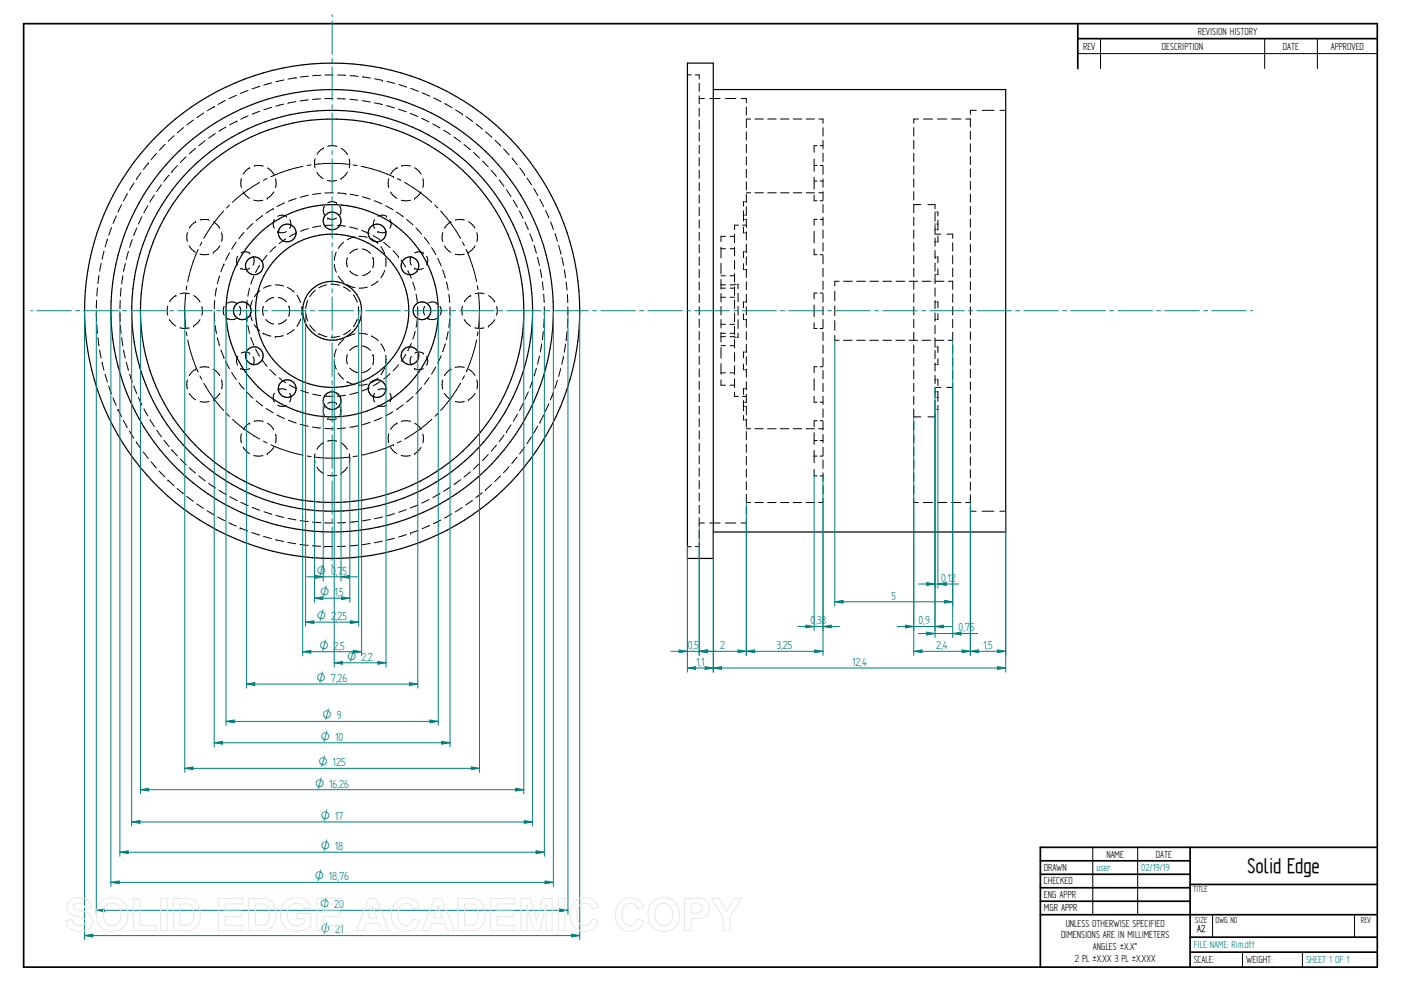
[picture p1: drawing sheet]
<svg xmlns="http://www.w3.org/2000/svg" width="594mm" height="420mm" viewBox="0 0 594 420" stroke-linecap="round" stroke-linejoin="round" font-family="sans-serif">
<g fill="none" stroke="#000" stroke-width=".72">
<path d="M10 10h574v400h-574zM457 10v19.1M457 16.4h127M504.6 359.2v50.8M584 359.2h-142.9v50.8M441.1 365h63.5M441.1 370.7h63.5M441.1 376.4h63.5M504.6 375h79.4M441.1 382.1h63.5M441.1 387.8h142.9M504.6 397.3h79.4"/>
<path d="M504.6 403.7h79.4"/>
</g>
<g fill="none" stroke="#000" stroke-width=".42">
<path d="M466.7 16.4v12.7M536.3 16.4v12.7M558.6 16.4v12.7M105.1 38.4l-3.2 1.2M110.1 36.6l-3.3 1.1M115.2 35.1l-3.3 1M120.3 33.9l-3.3 .8M125.5 32.9h.1M125.5 32.9l-3.4 .6M130.8 32.3l-3.5 .4M136.1 31.9l-3.5 .2M137.8 31.8h3.5"/>
<path d="M143.1 31.8l3.5 .2M148.4 32.1l3.4 .3M153.7 32.6l3.4 .5M158.9 33.4l3.3 .7M162.2 34.1h.1M164 34.5l3.4 .9M169.1 35.9l3.4 1M174.2 37.5l3.2 1.2M179.1 39.4l3.2 1.4M291.5 31.7h1.7M294.8 31.7h1.7v1.8M296.5 35.3v3.5"/>
<path d="M457 22.7h127M73.8 57.5l-2.5 2.4M77.8 54.1l-2.6 2.2M82 50.9l-2.8 2.1M86.4 47.9l-2.9 2M87 59.6l-2.8 2.2M90.8 45.2h.1M90.8 45.2l-2.9 1.7M91.3 56.6l-2.8 2M95.5 42.6l-3.1 1.7M95.8 53.8l-3 1.9M100.3 40.4l-3.2 1.4"/>
<path d="M100.4 51.4h.1M100.4 51.4l-3 1.6M105.2 49.1l-3.1 1.4M110.1 47.2l-3.2 1.2M115.2 45.5l-3.3 1.1M120.3 44.2l-3.4 .8M125.5 43.1l-3.5 .7M130.7 42.3l-3.5 .5M136 41.9l-3.5 .3M141.2 41.8h-3.5M143 41.8l3.5 .2M148.3 42.1l3.5 .4"/>
<path d="M153.6 42.7l3.4 .5M158.8 43.6l3.4 .8M163.9 44.8l3.4 1M169 46.3l3.2 1.1M173.9 48.1l3.3 1.3M178.8 50.2l3.1 1.5M183.5 52.5l3.1 1.7M183.9 41.5l3.1 1.6M188.1 55.2l2.9 1.9M188.6 43.9l3 1.7M192.5 58.1l2.8 2.1M193.2 46.6l2.9 1.8"/>
<path d="M196.1 48.4h.1M197.6 49.4l2.8 2.1M201.8 52.6l2.8 2.1M205.9 55.9l2.7 2.3M209.9 59.4l2.4 2.5M296.5 40.6v3.4M296.5 45.8v3.5M296.5 51.1v3.5M296.5 56.3v3.5M296.5 41.8h2.2M301 41.8h4.4M307.6 41.8h4.4"/>
<path d="M314.3 41.8h2.2v1.7M316.5 45.3v3.5M316.5 50.6v3.5M316.5 55.9v3.5M316.5 50.5h1.8M320.1 50.5h3.6M325.5 50.5h3.6M331 50.5h3.6M336.4 50.5h3.6M341.8 50.5h3.6M347.2 50.5h1.8v1.8M349 54.1v3.6"/>
<path d="M349 59.5v3.6M387.5 54.1v3.6M387.5 59.5v3.6M389.5 50.5h-2v1.8M391.5 50.5h4M397.5 50.5h4M403.5 50.5h4M409.5 50.5h2M411.5 50.3v3.5M411.5 55.7v3.4M414 46.8h-2.5v1.7M416.5 46.8h5"/>
<path d="M424 46.8h2.5M56.8 77.6l-1.8 3M59.8 73.2l-2 2.9M62.9 69.1h.1M62.9 69.1l-2.1 2.7M66.4 65l-2.3 2.6M68.4 78.3l-2 2.9M70 61.2l-2.4 2.5M71.7 74.2l-2.2 2.7M72.8 72.8h.1M75.2 70.2l-2.3 2.6M78.9 66.5l-2.5 2.4"/>
<path d="M82.8 62.9l-2.5 2.3M102.4 75.6l-.3 2 .3 1.9M105.8 71.1h.1M105.8 71.1l-1.7 1.4-.9 1.3M107.7 70.4l1.3-.3 2.6 .3M113.4 71.2l1.7 1.3 1 1.4M116.8 75.8l.3 1.8-.3 1.9M133.6 67.3l-.3 2 .3 1.8M134.4 73l.9 1.4 1.7 1.3M137.1 62.8h.1M137.1 62.8l-1.8 1.4-.9 1.2M138.8 76.5l1.5 .3 2.4-.3"/>
<path d="M139 62l2.4-.2 1.4 .3M144.6 75.8h.1M144.6 62.8l1.7 1.4 1.1 1.4M147.3 73l-1 1.4-1.7 1.4M148.1 67.4l.2 1.9-.2 1.9M164.8 75.7l-.2 1.9 .2 2M168.4 71.1h.1M168.4 71.1l-1.8 1.4-1 1.4M170.1 70.4l1.4-.3 2.5 .3M175.8 71.1l1.8 1.4 1 1.4M179.3 75.7l.3 1.9-.3 1.9M196.8 61.3l2.6 2.2"/>
<path d="M200.8 64.6l2.5 2.4M204.6 68.3l2.4 2.5M208.2 72.1l2.3 2.7M211.6 76.2l2.1 2.8M213.6 63.2l2.3 2.5M217.1 67.1l2.2 2.7M220.4 71.2l2.1 2.8M222.5 74h.1M223.5 75.5l1.9 2.9M226.3 80l1.8 3M296.5 61.6v3.5M296.5 66.9v3.5"/>
<path d="M296.5 72.1v3.5M296.5 77.4v3.5M316.5 61.2v3.5M316.5 66.5v3.5M316.5 71.8v3.5M316.5 77.1v3.5M345.2 70.1h1.3M345.2 76.8h1.2M345.2 67.4v5.2M345.2 75.2v4.9M346.5 61.8h-1.3v2.8M347.7 76.8h1.3"/>
<path d="M347.8 70.1h1.2M347.8 61.8h1.2M349 64.9v3.6M349 70.4v3.6M349 75.8v3.6M387.5 64.9v3.6M387.5 70.4v3.6M387.5 75.8v3.6M411.5 61v3.5M411.5 66.3v3.5M411.5 71.6v3.5M411.5 76.9v3.5"/>
<path d="M47.3 96.4l-1.2 3.3M49.3 91.5l-1.3 3.2M51.6 86.7l-1.6 3.2M54.1 82.1l-1.7 3.1M58 96.6l-1.3 3.3M60.2 91.9l-1.5 3.1M62.7 87.2l-1.7 3.1M65.4 82.7l-1.8 2.9M79.5 98.6l-.3 1.9 .3 1.9M83 94h.1M83 94l-1.8 1.4-.9 1.3M84.9 93.3l2.4-.3 1.4 .3"/>
<path d="M90.5 94.1l1.7 1.3 1 1.4M94 98.6l.2 1.9-.2 1.9M103.1 81.3l1 1.4 1.7 1.4M103.5 98.6l-2.2 2.7M107.2 94.8l-2.5 2.4M107.6 84.8l1.4 .3 2.5-.2M111.3 91.4l-2.7 2.2M113.3 84.1h.1M115.9 88.5h.1M115.9 88.5l-3 1.8M116.1 81.4l-1 1.3-1.8 1.4M116.4 93l-.5 2 .4 1.7"/>
<path d="M117.7 98.2h.1M117.7 98.2a3.8 3.8 0 0 0 3.7 0M117.8 91.7a3.6 3.6 0 0 1 3.6 0M120.6 86l-3.1 1.6M121.4 91.7h.1M122.8 93.2l.2 .2a3.6 3.6 0 0 1-.2 3.4M125.6 84.2l-3.3 1.1M125.8 98.7l-3.1 1.6M130.8 96.9l-3.3 1.1M130.8 82.8l-3.5 .9M136 95.8l-3.5 .6M136 82l-3.5 .5"/>
<path d="M137.6 87.4l-.2 .4a3.5 3.5 0 0 0 .2 3.3M139 92.5h.1M139 92.5a3.5 3.5 0 0 0 3.7 0M139 86a3.5 3.5 0 0 1 3.7 0M141.2 95.5l-3.5 .1M141.3 81.8l-3.5 .1M142.7 86h.1M143 95.5l3.5 .4M143.1 81.8l3.5 .3M144.1 87.4l.2 .4a3.6 3.6 0 0 1-.2 3.3M146.6 82.1h.1M148.3 96.2l3.4 1"/>
<path d="M148.4 82.4l3.5 .6M153.4 97.7l3.2 1.4M153.6 83.4l3.4 1.1M158.2 99.9l3 1.8M158.7 85.1l3.2 1.3M158.8 93.1l-.1 .3a3.5 3.5 0 0 0 .2 3.4M160.2 98.2h.1M160.2 98.2a3.8 3.8 0 0 0 3.8 0M160.2 91.7a3.8 3.8 0 0 1 3.8 0M163.6 87.2l3 1.7M164 91.7h.1M165.3 93.1l.2 .3a3.6 3.6 0 0 1-.2 3.4"/>
<path d="M165.6 81.4l1 1.3 1.8 1.4M168.2 89.9l2.8 2M170.2 84.9l1.3 .2 2.5-.2M172.5 93l2.6 2.3M175.8 84.1h.1M176.4 96.6l2.4 2.6M178.6 81.4l-1 1.3-1.8 1.4M187.7 98.6l-.3 1.9 .3 1.9M191.2 94h.1M191.2 94l-1.7 1.4-1 1.4M196.8 93.3l-2.4-.3-1.4 .3M198.7 94l1.7 1.4 1 1.3"/>
<path d="M202.2 98.6l.3 1.9-.3 1.9M214.8 80.4l1.9 3M217.6 84.9l1.8 3M220.3 89.5l1.5 3.1M222.6 94.2l1.4 3.2M224.7 99.1l1.2 3.2M229 84.5l1.5 3.1M231.3 89.2l1.4 3.2M233.5 94.1l1.2 3.2M235.3 99l1.1 3.3M296.5 82.7v3.4M296.5 87.9v3.5"/>
<path d="M296.5 93.2v3.5M296.5 98.5v3.4M311.5 99.2v3.7M313.1 95.5h-1.6v1.8M314.9 95.5h1.6M315.2 96.3v2.4h.4M315.2 93h.4M315.2 89.4v4.3M315.2 91.2h.4M315.6 85.5h-.4v1.9M316.1 98.7h.4M316.1 93h.4v3.5"/>
<path d="M316.1 85.5h.4M316.5 82.4v3.5M316.5 87.7v3.5h-.4M316.5 98.3v3.5M316.5 81.7h1.8M320.1 81.7h3.6M325.5 81.7h3.6M331 81.7h3.6M336.4 81.7h3.6M341.8 81.7h3.6M345.2 82.7v2.4h1.2M345.2 98v5"/>
<path d="M346.5 93h-1.3v2.5M347.2 81.7h1.8M347.7 85.1h1.3M347.8 93h1.2M349 81.2v3.6M349 86.7v3.5M349 92.1v3.5M349 97.5v3.5M387.5 81.2v3.6M387.5 86.7v3.5M387.5 92.1v3.5M387.5 97.5v3.5"/>
<path d="M387.5 86.7h3M393.5 86.7h3v1.8M396.5 90.3v3.5M396.5 95.6v3.5M396.5 99.3h2.5M396.5 95h.4M396.5 97.4h.4M396.5 89.9h.4M397.3 97.4h.4M397.4 89.9h.3v1.7M397.4 95h.3M397.7 93.3v4.2"/>
<path d="M401.5 99.3h2.5v1.7M411.5 82.2v3.5M411.5 87.5v3.5M411.5 92.8v3.6M411.5 98.2v3.4M42 116.8l-.5 3.5M42.9 111.6l-.6 3.4M44.1 106.5l-.8 3.4M45.5 101.4h.1M45.5 101.4l-.9 3.3M52.1 116.9l-.5 3.5M53.1 111.7l-.7 3.4"/>
<path d="M54.4 106.6l-.9 3.4M56.1 101.6l-1.1 3.3M80.2 104.2l1 1.4 1.7 1.4M84.7 107.7l1.4 .3 2.5-.2M90.5 107h.1M93.1 117l-.9 3.3M93.2 104.3l-1 1.3-1.7 1.4M94.9 112h.1M94.9 112l-1.2 3.2M97.3 107.2l-1.6 3.1M100.2 102.7l-2 2.9M100.8 108.7l-.2 .3a3.6 3.6 0 0 0 .2 3.4"/>
<path d="M102.1 113.7h.1M102.1 113.7a3.6 3.6 0 0 0 3.8 0M102.2 107.3a3.5 3.5 0 0 1 3.7 0M105.9 107.3h.1M107.3 108.7l.5 1.8-.5 1.9M107.6 117.2l-1.2 3.3M110.1 112.5l-1.7 3.1M113.2 108.2l-2.1 2.8M116.9 104.5l-2.5 2.4M121.2 101.3l-2.9 2M141.8 112.1l.8 3.4M142.6 106.9l-.8 3.4"/>
<path d="M143.5 117.1l2.2 2.6M145.7 102.7l-2.3 2.6M147.3 109.3l-.3 1.4 .3 2.5M148.3 114.9l1.8 1.4 1.6 .5M150.5 100.5l-3.3 1.2M151.7 105.5l-1.6 .5-1.8 1.5M152.3 100.2l3.4 .4M153.7 105.5l.2 .1a5.5 5.5 0 0 1 3.2 1.9M157.1 114.9a5.6 5.6 0 0 1-3.4 1.9M157.4 101.3l2.9 2M158.1 109.2h.1M158.2 113.1h.1"/>
<path d="M158.2 109.3l.2 1.9-.2 1.9M160.3 119.1l-2.8 2M161.5 104.6l1.6 3.1M162.7 102.8l2.6 2.2M163.1 114.7l-1.6 3.1M163.6 109.4v3.5M166.7 106.3l2.3 2.5M169 108.8h.1M170.1 110.3l1.9 2.9M172.9 114.8l1.5 3.1M174.4 108.7l-.2 .3a3.7 3.7 0 0 0 .2 3.4M175 119.6l1 3.4"/>
<path d="M175.8 113.7h.1M175.8 113.7a3.6 3.6 0 0 0 3.7 0M175.8 107.3a3.6 3.6 0 0 1 3.7 0M179.5 107.3h.1M179.9 100.6l2.1 2.8M180.9 108.6l.2 .4a3.6 3.6 0 0 1-.2 3.4M183 104.9l1.8 3M185.6 109.6l1.5 3.2M187.7 114.5l1.1 3.3M188.5 104.3l1 1.3 1.7 1.4M189.3 119.5l.8 3.5M193.1 107.7l1.3 .3 2.5-.3"/>
<path d="M198.7 107h.1M201.5 104.3l-1.1 1.3-1.7 1.4M226.4 104.1l1.1 3.3M227.9 109.1l.9 3.4M229.1 114.3l.6 3.4M230 119.5l.4 3.4M236.9 104.1l.9 3.3M237.8 107.4h.1M238.2 109.2l.8 3.4M239.3 114.3l.5 3.5M240.1 119.5l.3 3.5M296.5 103.7v3.5"/>
<path d="M296.5 109v3.5M296.5 114.3v3.4M296.5 119.5v3.5M305.7 104.8v4.5M305.7 111.6v4.6M305.7 118.5v4.1M305.7 105.5h1.9M305.7 116.9h1.9M307.6 100.2h-1.9v2.2M309.6 116.9h1.9M309.6 100.2h1.9M309.6 105.5h1.9"/>
<path d="M311.5 104.8v3.7M311.5 110.4v3.7M311.5 116v3.7M315.2 111.8v2.5h.4M315.6 106.8h-.4v2.5M316.1 114.3h.4M316.1 106.8h.4M316.5 103.5v3.6M316.5 108.9v3.5M316.5 114.2v3.4M316.5 119.5v3.4M345.2 105.5v2.5h1.2"/>
<path d="M347.7 108h1.3M349 102.9v3.6M349 108.3v3.6M349 113.7v3.6M349 119.2v3.5M355.8 119.3h-1.8v2M357.7 119.3h3.7M363.3 119.3h3.6M368.8 119.3h3.7M374.4 119.3h3.7M379.9 119.3h3.7M385.5 119.3h3.7"/>
<path d="M387.5 102.9v3.6M387.5 108.3v3.6M387.5 113.7v3.6M387.5 119.2v3.5M391.1 119.3h3.6M396.5 100.9v3.5M396.5 106.2v3.5M396.5 111.5v3.5M396.5 116.8v3.5M396.5 116.5h.4M396.5 109h.4M396.5 102.5h.4"/>
<path d="M396.6 119.3h3.7M397.4 109h.3v2.4M397.7 100v2.5h-.4M397.7 114v2.5h-.4M402.2 119.3h1.8M404 102.9v3.6M404 108.3v3.6M404 113.7v3.6M404 119.2v3.5M411.5 103.5v3.5M411.5 108.8v3.5M411.5 114.1v3.5"/>
<path d="M411.5 119.4v3.5M40.8 132.6l.2 3.5M41 127.3l-.2 3.5M41 137.9h.1M41 137.9l.3 3.5M41.3 122l-.2 3.5M50.9 132.7l.1 3.4M51 127.4l-.1 3.5M51 138l.3 3.4M51.3 122.1l-.3 3.5M71.1 129.8l-.2 1.9 .2 1.9M71.8 135.5l1 1.4 1.7 1.3"/>
<path d="M74.6 125.3h.1M74.6 125.3l-1.8 1.4-.9 1.2M76.4 139l1.4 .2 2.4-.2M76.5 124.5l2.4-.2 1.4 .2M82.1 138.3h.1M82.2 125.3l1.7 1.4 .9 1.4M84.8 135.5l-.9 1.4-1.8 1.4M85.6 129.9l.2 1.8-.2 1.9M90.9 132.7l.2 3.5M91.1 127.4l-.2 3.5M91.2 138l.6 3.4M91.8 122.1l-.6 3.5"/>
<path d="M95.1 129.9l-.5 1.8 .5 1.9M96.5 135h.1M96.5 135a3.5 3.5 0 0 0 3.7 0M96.5 128.5a3.5 3.5 0 0 1 3.7 0M100.2 128.5h.1M101.6 129.9l.2 .3a3.6 3.6 0 0 1-.2 3.4M104.6 132.7l.2 3.5M104.8 127.4l-.2 3.5M105.1 138l.7 3.4M105.8 122.2l-.7 3.4M106.1 132.6l.9 3.4M107 127.4l-.8 3.4"/>
<path d="M107.8 137.6l2.3 2.6M110.2 123.2l-2.3 2.6M111.7 129.8l-.3 1.5 .3 2.4M112.7 135.5l1.8 1.4 1.6 .5M114.9 121l-3.2 1.2M116.1 126.1l-1.6 .5-1.8 1.5M116.7 120.8l3.5 .4M118.1 126.1l2 .8 1.3 1.2M121.5 135.5l-1.4 1.2-2 .7M121.9 121.9l2.8 2M122.5 133.7h.1M122.5 129.8h.1"/>
<path d="M122.5 129.8a5.6 5.6 0 0 1 0 3.9M124.7 139.7l-2.9 2M125.9 125.2l1.6 3.1M127.5 135.3l-1.6 3M127.9 130.1v3.4M129.7 132.7l.8 3.4M130.5 127.4l-.9 3.5M131.4 137.8l2.3 2.7M133.7 123.1l-2.3 2.7M138.6 120.8l-3.4 1.2M140.4 120.5l3.5 .4M145.7 121.6l2.9 2"/>
<path d="M147.2 120.7h.1M147.2 120.7l3.3 1.3M148.6 139.9l-2.9 2M149.8 125l1.7 3.1M151.5 135.3l-1.6 3.2M151.9 130v3.5M155.8 121.8l-3.5 .4M176.4 124.7l.5 3.5M176.9 135.3l-.5 3.4M177.1 130v3.5M180.1 129.9l-.2 .3a3.6 3.6 0 0 0 .2 3.4M181.5 135h.1"/>
<path d="M181.5 135a3.5 3.5 0 0 0 3.7 0M181.5 128.5a3.5 3.5 0 0 1 3.7 0M185.2 128.5h.1M186.6 129.9l.2 .3a3.6 3.6 0 0 1-.2 3.4M190.3 124.8l.4 3.5M190.7 135.3l-.4 3.5M190.8 130.1v3.4M196.1 129.8l-.3 1.9 .3 1.9M196.8 135.5l1.1 1.4 1.6 1.3M199.6 125.3h.1M199.6 125.3l-1.7 1.4-1 1.2M201.4 139l1.4 .2 2.4-.2"/>
<path d="M201.5 124.5l2.4-.2 1.4 .2M207.1 138.3h.1M207.2 125.3l1.6 1.4 1 1.4M209.8 135.5l-1 1.4-1.7 1.4M210.6 129.9l.3 1.8-.3 1.9M230.5 124.7l.3 3.5M230.8 135.3l-.3 3.5M230.8 130v3.5M240.6 124.8l.1 3.5M240.7 135.3l-.1 3.5M240.8 130.1v3.4M296.5 124.8v3.5"/>
<path d="M296.5 130v3.5M296.5 135.3v3.5M305.7 122.2h1.9M305.7 124.5v3.6M305.7 130v3.6M305.7 135.5v3.6M305.7 126h1.9M305.7 137.5h1.9M305.7 120.8h1.9M309.6 122.2h1.9M309.6 137.5h1.9M309.6 126h1.9"/>
<path d="M309.6 120.8h1.9M311.5 120.5h.5M311.5 121.6v3.7M311.5 127.2v3.6M311.5 132.7v3.7M311.5 138.3v3.7M312.5 120.5h.5v1.9M313 124.3v3.7M313 129.9v3.7M313 135.6v3.7M315.2 133.1v2.4h.4M315.6 128h-.4v2.5"/>
<path d="M316.1 135.5h.4M316.1 128h.4M316.5 124.8v3.4M316.5 130v3.5M316.5 135.3v3.5M345.2 129.3v5M345.2 136.8v2.5h1.2M346.5 124.2h-1.3v2.5M347.7 139.3h1.3M347.8 124.2h1.2M349 124.6v3.5M349 130v3.6"/>
<path d="M349 135.4v3.6M354 123.4v4.2M354 129.7v4.1M354 135.9v4.1M387.5 124.6v3.5M387.5 130v3.6M387.5 135.4v3.6M396.5 135.5h.4M396.5 128h.4M396.5 122.1v3.5M396.5 127.4v3.5M396.5 132.7v3.5"/>
<path d="M396.5 138v3.5M397.4 128h.3v2.5M397.7 133v2.5h-.4M404 124.6v3.5M404 130v3.6M404 135.4v3.6M411.5 124.7v3.5M411.5 130v3.5M411.5 135.3v3.6M41.5 143.1l.4 3.5M42.2 148.4l.7 3.4M43.3 153.5l.8 3.4"/>
<path d="M44.5 158.7l1 3.3M51.6 143.2l.5 3.4M52.4 148.4l.7 3.4M53.5 153.6l.9 3.4M55 158.7l1.1 3.3M83 156.5h.1M83 156.5l-1.8 1.4-.9 1.4M84.8 155.8l1.3-.3 2.5 .3M90.5 156.5l1.7 1.4 1 1.3M92.2 143.3h.1M92.2 143.3l.9 3.3M93.7 148.3l1.2 3.3"/>
<path d="M94.9 151.6h.1M95.7 153.2l1.6 3.2M98.2 157.9l2 3M100.8 151.1l-.2 .4a3.7 3.7 0 0 0 .1 3.3M102.1 156.3h.1M102.1 156.3l1.5 .4 2.3-.4M102.2 149.7a3.6 3.6 0 0 1 3.7 .1M105.9 149.8h.1M106.4 143.1l1.2 3.2M107.3 151.2l.5 1.8-.5 1.9M108.4 148l1.7 3M111.1 152.6l2.1 2.7"/>
<path d="M111.6 141.3h.1M111.6 141.3l3.3 1.2M114.4 156.7l2.6 2.4M116.7 142.7h.1M120.1 142.3l-3.4 .4M135.2 141.5h.1M135.2 141.5l3.4 1.2M140.4 143h.1M141.8 153.2l.8 3.3M142.6 148l-.8 3.3M143.4 158.2l2.3 2.6M144 142.5l-3.5 .5"/>
<path d="M145.8 143.8l-2.3 2.6M147.3 150.4l-.3 1.4 .3 2.5M148.3 156l1.8 1.5 1.6 .5M150.6 141.6l-3.3 1.1M151.7 146.7l-1.6 .5-1.8 1.4M152.4 141.4l3.4 .4M153.7 146.7l2 .7 1.4 1.2M157.1 156a5.4 5.4 0 0 1-3.4 2M157.5 142.5l2.9 1.9M158.1 150.4h.1M158.2 154.3h.1M158.2 150.4l.2 1.9-.2 2"/>
<path d="M161.5 145.8l1.6 3.1M163.1 155.8l-1.6 3.1M163.6 150.7v3.4M165.4 158.5l-2.7 2.2M169 154.6l-2.3 2.6M172 150.3l-1.9 2.9M174.4 145.5l-1.5 3.2M174.4 151.1l-.2 .4a3.7 3.7 0 0 0 .2 3.3M175.8 156.3h.1M175.8 156.3l1.4 .4 2.3-.4M175.8 149.7a3.6 3.6 0 0 1 3.7 .1M176.1 140.5l-1.1 3.3"/>
<path d="M179.5 149.8h.1M180.9 151.2l.2 .3a3.6 3.6 0 0 1-.2 3.4M184.8 155.6l-1.8 3M187.1 150.8l-1.5 3.2M188.8 145.8l-1.1 3.3M190 140.6l-.7 3.4M191.2 156.5h.1M191.2 156.5l-1.7 1.4-1 1.4M193 155.8l1.4-.3 2.4 .3M198.7 156.5l1.7 1.4 1 1.3M227.5 156.1l-1 3.3M228.8 151l-.8 3.4"/>
<path d="M229.7 145.8l-.6 3.4M230.4 140.5l-.4 3.5M237.8 156.3l-.9 3.3M238.9 151.1l-.7 3.4M239.8 145.9l-.5 3.4M240.1 144.1h.1M240.4 140.5l-.3 3.6M296.5 140.6v3.5M296.5 145.8v3.5M296.5 151.1v3.5M296.5 156.4v3.5M305.7 141v4"/>
<path d="M305.7 147.3v4.5M305.7 154.2v4.5M305.7 142.7h1.9M305.7 141.3h1.9M305.7 146.6h1.9M305.7 158.1h1.9M309.6 142.7h1.9M309.6 158.1h1.9M309.6 141.3h1.9M309.6 146.6h1.9M311.5 143h.4M311.5 143.9v3.7"/>
<path d="M311.5 149.5v3.7M311.5 155.1v3.6M313 141.2v1.8h-.5M315.2 154.3v2.5h.4M315.6 149.3h-.4v2.5M316.1 156.8h.4M316.1 149.3h.4M316.5 140.6v3.5M316.5 145.9v3.5M316.5 151.2v3.5M316.5 156.5v3.5M346.5 155.5h-1.3v2.5"/>
<path d="M347.8 155.5h1.2M349 140.8v3.6M349 146.3v3.5M349 151.7v3.5M349 157.1v3.6M354 142.2v2.1h1.8M357.7 144.3h3.7M363.3 144.3h3.6M368.8 144.3h3.6M374.3 144.3h3.7M379.9 144.3h3.7M385.5 144.3h3.6"/>
<path d="M387.5 140.8v3.6M387.5 146.3v3.5M387.5 151.7v3.5M387.5 157.1v3.6M391 144.3h3.7M396.5 143.3v3.5M396.5 148.5v3.6M396.5 153.9v3.5M396.5 159.2v3.4M396.5 154.6h.4M396.5 147.1h.4M396.6 144.3h3.7"/>
<path d="M397.4 147.1h.3v2.4M397.7 152.1v2.5h-.4M402.1 144.3h1.9M404 140.8v3.6M404 146.3v3.5M404 151.7v3.5M404 157.1v3.6M411.5 140.7v3.4M411.5 146v3.5M411.5 151.3v3.5M411.5 156.6v3.5M46.1 163.7l1.2 3.3"/>
<path d="M47.9 168.7l1.4 3.2M50 173.6h.1M50 173.6l1.5 3.1M52.3 178.3l1.7 3M56.7 163.7l1.3 3.2M58.7 168.6l1.5 3.1M61 173.3l1.7 3.1M63.6 177.9l1.8 3M79.5 161.1l-.3 1.9 .3 1.9M80.3 166.8l.9 1.3 1.8 1.4M88.6 170.2l-1.3 .3-2.5-.2M90.5 169.5h.1"/>
<path d="M93.2 166.8l-1 1.3-1.7 1.4M93.9 161.1l.3 1.9-.2 1.9M101.3 162.3l2.2 2.7M104.7 166.3l2.6 2.5M105.8 179.4h.1M105.8 179.4l-1.7 1.4-.9 1.3M107.7 178.6l2.4-.2 1.5 .3M108.6 170l.1 .1M108.7 170.1l2.7 2M112.9 173.2l3 1.8M113.4 179.5l1.7 1.3 1 1.4M116.4 166.7l-.5 1.9 .4 1.8"/>
<path d="M117.4 175.9l3.2 1.6M117.7 171.8a3.8 3.8 0 0 0 3.7 0M117.8 165.3a3.7 3.7 0 0 1 3.6 0M118.4 160.2l2.8 2.1M122.3 178.1l3.3 1.3M122.7 163.2l3.2 1.6M122.8 166.8l.2 .2a3.6 3.6 0 0 1-.2 3.4M127.3 179.9l3.4 .8M127.5 165.5l3.3 1.1M132.6 167.1l3.4 .6M137.6 172.4l-.2 .3a3.5 3.5 0 0 0 .2 3.4M137.8 167.9l3.5 .2"/>
<path d="M139 177.5h.1M139 177.5l1.5 .5 2.2-.5M139 171a3.5 3.5 0 0 1 3.7 0M142.7 171h.1M144.1 172.4l.2 .3a3.6 3.6 0 0 1-.2 3.4M146.6 167.6l-3.5 .4M147.2 161.8h.1M147.2 161.8l3.3 1.3M151.7 166.4l-3.4 .9M155.8 162.9l-3.5 .4M156.6 164.4l-3.2 1.4M157 179.1l-3.4 1"/>
<path d="M158.9 166.7l-.2 .3a3.6 3.6 0 0 0 .1 3.4M160.2 171.8a3.8 3.8 0 0 0 3.8 0M160.3 165.3a3.7 3.7 0 0 1 3.7 0M160.3 160.2l-2.8 2M161.2 161.8l-3 1.8M161.9 177.1l-3.2 1.3M165.3 166.8l.2 .2a3.6 3.6 0 0 1-.2 3.4M166.6 174.6l-3.1 1.7M168.4 179.4h.1M168.4 179.4l-1.8 1.4-1 1.3M170.2 178.6l1.3-.2 2.6 .2M171 171.6l-2.9 2.1"/>
<path d="M175.1 168.2l-2.7 2.3M175.9 179.5l1.7 1.3 1 1.4M178.8 164.3l-2.4 2.6M182 160.1l-2.1 2.8M187.7 161.1l-.3 1.9 .3 1.9M188.5 166.8l1 1.3 1.7 1.4M196.9 170.2l-1.4 .3-2.4-.2M198.7 169.5h.1M201.5 166.8l-1.1 1.3-1.7 1.4M202.2 161.1l.3 1.9-.3 1.9M219.4 175.6l-1.7 3M221.9 170.9l-1.6 3.1"/>
<path d="M224 166.1l-1.4 3.2M225.9 161.2l-1.2 3.2M228.9 179.1h.1M230.5 176l-1.6 3.1M232.7 171.2l-1.4 3.2M234.6 166.3l-1.2 3.2M236.3 161.3l-1 3.3M296.5 161.6v3.5M296.5 166.9v3.4M296.5 172.2v3.4M296.5 177.4v3.5M305.7 161v2.3h1.9"/>
<path d="M309.6 163.3h1.9M311.5 166.2v1.9h1.6M311.5 160.7v3.6M314.8 168.1h1.7M315.2 172.3h.4M315.2 176.1v1.9h.4M315.2 170.5h.4M315.2 169.8v4.4M315.6 164.8h-.4v2.5M316.1 172.3h.4M316.1 178h.4M316.1 164.8h.4"/>
<path d="M316.5 167.1v3.4h-.4M316.5 161.8v3.5M316.5 172.4v3.5M316.5 177.7v3.5M345.2 168.1v2.4h1.2M345.2 160.6v4.9M346.5 178.4h-1.3v2.5M347.7 170.5h1.3M347.8 178.4h1.2M349 162.5v3.6M349 167.9v3.6M349 173.4v3.5"/>
<path d="M349 178.8v3.5M387.5 162.5v3.6M387.5 167.9v3.6M387.5 173.4v3.5M387.5 178.8v3.5M387.5 176.7h2.9M396.5 164.5v3.4M396.5 169.8v3.4M396.5 175v1.7h-3M396.5 164.3h2.4M396.5 173.6h.4M396.5 166.1h.4"/>
<path d="M396.5 168.5h.4M396.5 161h.4M397.3 168.5h.4M397.4 161h.3v2.4M397.4 166.1h.3M397.7 166v4.2M397.7 171.9v1.7h-.4M404 162.5v1.8h-2.5M411.5 161.9v3.5M411.5 167.2v3.5M411.5 172.6v3.4M411.5 177.8v3.6"/>
<path d="M54.9 182.8l1.8 3M57.7 187.3l2 2.9M60.7 191.6l2.2 2.8M64 195.7l2.3 2.7M66.5 182.4l1.9 2.8M67.5 199.7l2.4 2.5M69.5 186.6l2.2 2.8M72.9 190.8h.1M72.9 190.8l2.3 2.5M76.5 194.6l2.4 2.5M80.3 198.3l2.6 2.3M102.4 183.9l-.3 2 .3 1.8"/>
<path d="M103.1 189.6l1 1.4 1.7 1.3M107.6 193.1l1.4 .3 2.5-.3M113.3 192.4h.1M116.1 189.6l-1 1.4-1.8 1.4M116.8 184l.3 1.9-.3 1.9M132.5 181.1l3.5 .4M133.6 192.4l-.3 1.9 .3 1.9M134.4 198l.9 1.3 1.8 1.4M137.1 187.7h.1M137.1 187.7l-1.8 1.4-.9 1.4M137.8 181.7h3.5M138.9 187l1.4-.2 2.4 .2"/>
<path d="M144.6 187.7l1.7 1.4 1 1.4M146.6 181.4l-3.5 .3M147.3 198l-1 1.3-1.7 1.4M148.1 192.3l.2 2-.2 1.9M151.8 180.5l-3.4 .6M164.9 183.9l-.3 2 .2 1.8M165.6 189.6l1 1.4 1.7 1.3M170.1 193.1l1.4 .3 2.4-.3M175.8 192.4h.1M178.6 189.6l-1 1.4-1.8 1.4M179.3 184l.3 1.9-.3 1.9M203.4 196.5l-2.6 2.3"/>
<path d="M207 192.7l-2.3 2.5M210.5 188.7l-2.2 2.6M213.7 184.5l-2 2.8M214.8 183h.1M215.9 197.9l-2.4 2.5M216.7 180.1l-1.9 2.9M219.2 193.8l-2.2 2.7M222.4 189.6l-2.1 2.8M225.3 185.2l-1.9 2.9M228 180.7l-1.7 3M296.5 182.7v3.4M296.5 188v3.4"/>
<path d="M296.5 193.2v3.5M296.5 198.5v3.4M316.5 183v3.5M316.5 188.3v3.5M316.5 193.5v3.6M316.5 198.8v3.6M316.5 181.8h1.8M320.1 181.8h3.6M325.5 181.8h3.6M330.9 181.8h3.6M336.3 181.8h3.6M341.8 181.8h3.5"/>
<path d="M345.2 193.4h1.2M345.2 199v2.8h1.2M345.2 186.8h1.3M345.2 183.4v5M345.2 190.9v5.3M347.2 181.8h1.8M347.7 193.4h1.3M347.8 186.8h1.2M349 184.2v3.5M349 189.6v3.6M349 195v3.6M387.5 184.2v3.5"/>
<path d="M387.5 189.6v3.6M387.5 195v3.6M411.5 183.1v3.5M411.5 188.5v3.5M411.5 193.8v3.5M411.5 199.1v3.5M71.2 203.5h.1M71.2 203.5l2.5 2.4M75.1 207.1l2.7 2.2M79.2 210.4l2.8 2.2M83.4 213.6l2.9 1.9M84.3 201.8l2.7 2.1"/>
<path d="M87.8 216.5l3 1.8M88.5 204.9l2.8 2M92.4 219.2l3 1.6M92.9 207.9l2.9 1.8M97.4 210.6l3.1 1.6M102.1 213l3.2 1.4M107 215.1l3.2 1.3M111.9 217l3.3 1M117 218.5l3.3 .9M122.1 219.8l3.4 .6M138.9 201.5h3.9M144.6 200.7h.1"/>
<path d="M162.2 219.2l-3.4 .7M167.3 217.8l-3.3 .9M172.3 216.1l-3.3 1.1M177.2 214.1l-3.2 1.3M181.9 211.8l-3 1.5M186.6 209.3l-3 1.6M191 206.4l-2.9 1.9M191.5 217.9l-3 1.8M195.4 203.4l-2.8 2M196 215.2l-2.9 1.8M199.5 200l-2.7 2.2M200.3 212.1l-2.8 2"/>
<path d="M204.5 208.9l-2.7 2.1M205.9 207.7h.1M208.4 205.4l-2.5 2.3M212.3 201.8l-2.5 2.4M296.5 203.8v3.4M296.5 209v3.5M296.5 214.2v3.5M296.5 219.5v3.5M316.5 204.2v3.4M316.5 209.5v3.4M316.5 214.8v3.4M316.5 213.1h1.8"/>
<path d="M320.1 213.1h3.6M325.5 213.1h3.6M330.9 213.1h3.6M336.3 213.1h3.6M341.8 213.1h3.5M347.7 201.8h1.3M349 200.4v3.6M349 205.9v3.6M349 211.3v1.8h-1.8M387.5 200.4v3.6M387.5 205.9v3.6M387.5 211.3v1.8h1.9"/>
<path d="M391.5 213.1h3.9M397.5 213.1h3.9M403.5 213.1h4M409.5 213.1h2M411.5 204.4v3.5M411.5 209.7v3.5M411.5 215v1.7h2.4M416.5 216.7h4.9M424 216.7h2.5M97 221.6l3.2 1.5M101.8 223.9h.1M101.8 223.9l3.3 1.2"/>
<path d="M106.8 225.8l3.2 1.1M111.8 227.4l3.3 .9M116.8 228.8l3.4 .8M122 230l3.4 .5M127.2 230.8l3.4 .4M127.3 220.7l3.4 .5M132.5 231.4l3.4 .2M132.5 221.4l3.5 .2M137.7 231.7h.1M137.7 231.7h3.5M137.8 221.7h3.5M146.5 231.6l-3.5 .1"/>
<path d="M146.6 221.6l-3.5 .1M151.7 231.1l-3.4 .4M151.8 221.1l-3.4 .3M157 230.4l-3.5 .5M157 220.3l-3.4 .6M162.1 229.4l-3.4 .7M167.3 228.2l-3.4 .8M172.3 226.7l-3.3 1M174.1 226.1h.1M177.3 224.9l-3.2 1.2M182.2 222.8l-3.2 1.4M186.9 220.5l-3.1 1.5"/>
<path d="M291.5 231.8h1.6M296.5 224.8v3.5M296.5 230v1.8h-1.7M296.5 221.7h2.2M300.9 221.7h4.4M307.6 221.7h4.4M316.5 220v1.7h-2.2M463.4 359.2v28.6M482.4 359.2v28.6M514.2 387.9v9.4M574.4 387.9v9.4M526.9 403.7v6.3"/>
<path d="M552.3 403.7v6.3"/>
</g>
<g fill="none" stroke="#000" stroke-width=".51">
<path d="M291.5 26.8h11v210h-11zM302.5 38h124v187.6h-124"/>
<circle cx="121.8" cy="98.8" r="3.8"/>
<circle cx="140.8" cy="93.7" r="3.8"/>
<circle cx="159.9" cy="98.8" r="3.8"/>
<circle cx="107.8" cy="112.7" r="3.7"/>
<circle cx="173.8" cy="112.7" r="3.8"/>
<circle cx="102.8" cy="131.8" r="3.7"/>
<circle cx="140.8" cy="131.8" r="81.3"/>
<circle cx="140.8" cy="131.8" r="12.5"/>
<circle cx="140.8" cy="131.8" r="93.8"/>
<circle cx="140.8" cy="131.8" r="105"/>
<circle cx="140.8" cy="131.8" r="45"/>
<circle cx="140.8" cy="131.8" r="85"/>
<circle cx="140.9" cy="131.8" r="32.5"/>
<circle cx="178.9" cy="131.8" r="3.8"/>
<circle cx="107.9" cy="150.8" r="3.8"/>
<circle cx="173.8" cy="150.8" r="3.7"/>
<circle cx="121.8" cy="164.8" r="3.8"/>
<circle cx="140.8" cy="169.9" r="3.8"/>
<circle cx="159.9" cy="164.8" r="3.8"/>
</g>
<path d="M35.8 131.7v266.7M245.8 131.7v266.7M35.8 396.7l3.6-.6v1.2z" fill="none" stroke="#008080" stroke-width=".42"/>
<path d="M35.8 396.7l3.6-.6v1.2z" fill="#008080"/>
<path d="M242.4 396.1l3.4 .6-3.4 .6z" fill="none" stroke="#008080" stroke-width=".42"/>
<path d="M242.4 396.1l3.4 .6-3.4 .6z" fill="#008080"/>
<path d="M40.8 131.7v256M240.8 131.7v256M35.8 396.7h210M40.8 386l3.6-.6v1.1z" fill="none" stroke="#008080" stroke-width=".42"/>
<path d="M40.8 386l3.6-.6v1.1z" fill="#008080"/>
<path d="M237.4 385.4l3.4 .6-3.4 .5z" fill="none" stroke="#008080" stroke-width=".42"/>
<path d="M237.4 385.4l3.4 .6-3.4 .5z" fill="#008080"/>
<path d="M47 131.7v244.1M234.6 131.7v244.1M47 374.1l3.5-.6v1.1zM40.8 386h200" fill="none" stroke="#008080" stroke-width=".42"/>
<path d="M47 374.1l3.5-.6v1.1z" fill="#008080"/>
<path d="M231.1 373.5l3.5 .6-3.5 .5z" fill="none" stroke="#008080" stroke-width=".42"/>
<path d="M231.1 373.5l3.5 .6-3.5 .5z" fill="#008080"/>
<path d="M50.8 131.7v231.4M230.8 131.7v231.4M47 374.1h187.6M50.8 361.3l3.5-.6v1.2z" fill="none" stroke="#008080" stroke-width=".42"/>
<path d="M50.8 361.3l3.5-.6v1.2z" fill="#008080"/>
<path d="M227.3 360.7l3.5 .6-3.5 .6z" fill="none" stroke="#008080" stroke-width=".42"/>
<path d="M227.3 360.7l3.5 .6-3.5 .6z" fill="#008080"/>
<path d="M55.8 131.7v218.5M225.8 131.7v218.5M55.8 348.5l3.5-.6v1.2zM50.8 361.3h180" fill="none" stroke="#008080" stroke-width=".42"/>
<path d="M55.8 348.5l3.5-.6v1.2z" fill="#008080"/>
<path d="M222.3 347.9l3.5 .6-3.5 .6z" fill="none" stroke="#008080" stroke-width=".42"/>
<path d="M222.3 347.9l3.5 .6-3.5 .6z" fill="#008080"/>
<path d="M59.6 131.7v204.8M222.1 131.7v204.8M59.6 334.8l3.4-.6v1.2zM55.8 348.5h170" fill="none" stroke="#008080" stroke-width=".42"/>
<path d="M59.6 334.8l3.4-.6v1.2z" fill="#008080"/>
<path d="M218.6 334.2l3.5 .6-3.5 .6z" fill="none" stroke="#008080" stroke-width=".42"/>
<path d="M218.6 334.2l3.5 .6-3.5 .6z" fill="#008080"/>
<path d="M133.3 194.3v61.1M148.3 194.3v61.1M133.3 253.6l3.6-.5v1.1zM59.6 334.8h162.5" fill="none" stroke="#008080" stroke-width=".42"/>
<path d="M133.3 253.6l3.6-.5v1.1z" fill="#008080"/>
<path d="M144.9 253.1l3.4 .5-3.4 .6z" fill="none" stroke="#008080" stroke-width=".42"/>
<path d="M144.9 253.1l3.4 .5-3.4 .6z" fill="#008080"/>
<path d="M78.4 131.7v195.8M203.3 131.7v195.8M133.3 253.6h15M78.4 325.8l3.4-.6v1.1z" fill="none" stroke="#008080" stroke-width=".42"/>
<g fill="none" stroke="#000" stroke-width=".42">
<path d="M110.1 77.3l-7.7 5.2-3.9 3.3M113.2 75.7l-1.5 .8M128.4 70.5a56.2 56.2 0 0 0-13.6 4.5M131.9 69.9l-1.7 .3M133.7 69.7l1.5-.2a60.8 60.8 0 0 1 12.8 .2M149.7 69.9l1.6 .2M151.3 70.1l.1 .1M153.2 70.5l1.3 .3a58.2 58.2 0 0 1 12.3 4.1M166.8 74.9h.1M168.4 75.7l1.6 .8M171.5 77.3l1 .6a63 63 0 0 1 10.6 7.8M94.8 89.5a60.5 60.5 0 0 0-8.4 11.6"/>
<path d="M97.2 87l-1.2 1.2M184.4 87l1.2 1.2M186.9 89.5l.6 .7a63.2 63.2 0 0 1 7.8 10.8M84 105.8l-2.1 5.3-2.3 8.3M85.5 102.7l-.7 1.5M196.1 102.6l.8 1.5M197.6 105.7l2.7 6.9 1.8 6.8M78.8 124.6l-.4 5.5 .4 8.8M79.2 121.2l-.2 1.7M202.4 121.1l.3 1.7M202.9 124.6l.1 .7a61.3 61.3 0 0 1-.1 13.6M79 140.7l.3 1.7"/>
<path d="M79.6 144.1l2.3 8.3 2.1 5.4M84.8 159.4l.7 1.5M196.9 159.3l-.8 1.6M202.1 144.1l-1.8 6.8-2.6 6.8M202.7 140.7l-.3 1.7M86.4 162.5l1 1.7a59.9 59.9 0 0 0 7.4 9.8M96.1 175.3l1.2 1.3M98.6 177.8l6.4 5.2 5.1 3.2M183.1 177.8l-.1 .1a62.7 62.7 0 0 1-11.4 8.3M185.6 175.3l-1.2 1.2M195.3 162.4l-.2 .4a61.6 61.6 0 0 1-8.2 11.2M111.8 187l1.4 .8"/>
<path d="M114.9 188.6l7.6 2.9 6 1.5M130.3 193.3l1.6 .3M133.7 193.8l1.5 .2a61.2 61.2 0 0 0 12.8-.2M151.5 193.3l-1.7 .3M166.8 188.6a57.8 57.8 0 0 1-13.6 4.4M166.8 188.6h.1M170 187l-1.6 .8"/>
</g>
<path d="M78.4 325.8l3.4-.6v1.1z" fill="#008080"/>
<path d="M199.8 325.2l3.5 .6-3.5 .5z" fill="none" stroke="#008080" stroke-width=".42"/>
<path d="M199.8 325.2l3.5 .6-3.5 .5z" fill="#008080"/>
<path d="M90.8 131.7v185M190.8 131.7v185M90.8 314.9l3.6-.6v1.2zM78.4 325.8h124.9" fill="none" stroke="#008080" stroke-width=".42"/>
<path d="M90.8 314.9l3.6-.6v1.2z" fill="#008080"/>
<path d="M187.3 314.3l3.5 .6-3.5 .6z" fill="none" stroke="#008080" stroke-width=".42"/>
<path d="M187.3 314.3l3.5 .6-3.5 .6z" fill="#008080"/>
<path d="M95.8 131.7v175.9M185.8 131.7v175.9M90.8 314.9h100M95.8 305.9l3.5-.6v1.2z" fill="none" stroke="#008080" stroke-width=".42"/>
<path d="M95.8 305.9l3.5-.6v1.2z" fill="#008080"/>
<path d="M182.3 305.3l3.5 .6-3.5 .6z" fill="none" stroke="#008080" stroke-width=".42"/>
<path d="M182.3 305.3l3.5 .6-3.5 .6z" fill="#008080"/>
<path d="M137.1 169.8v76.5M144.6 169.8v76.5M133.6 244l3.5 .6-3.5 .6zM95.8 305.9h90" fill="none" stroke="#008080" stroke-width=".42"/>
<path d="M133.6 244l3.5 .6-3.5 .6z" fill="#008080"/>
<path d="M144.6 244.6l3.5-.6v1.2z" fill="none" stroke="#008080" stroke-width=".42"/>
<path d="M144.6 244.6l3.5-.6v1.2z" fill="#008080"/>
<path d="M104.6 131.7v160.1M177.2 131.7v160.1M130.1 244.6h21.5M104.6 290l3.4-.6v1.2z" fill="none" stroke="#008080" stroke-width=".42"/>
<path d="M104.6 290l3.4-.6v1.2z" fill="#008080"/>
<path d="M173.6 289.4l3.6 .6-3.6 .6z" fill="none" stroke="#008080" stroke-width=".42"/>
<path d="M173.6 289.4l3.6 .6-3.6 .6z" fill="#008080"/>
<path d="M141.7 152.3v130.5M163.7 152.3v130.5M104.6 290h72.6M141.7 281l3.5-.5v1.1z" fill="none" stroke="#008080" stroke-width=".42"/>
<path d="M141.7 281l3.5-.5v1.1z" fill="#008080"/>
<path d="M160.2 280.5l3.5 .5-3.5 .6z" fill="none" stroke="#008080" stroke-width=".42"/>
<path d="M160.2 280.5l3.5 .5-3.5 .6z" fill="#008080"/>
<path d="M128.3 131.7v146.4M153.3 131.7v146.4M128.3 276.3l3.5-.5v1.1zM141.7 281h22" fill="none" stroke="#008080" stroke-width=".42"/>
<path d="M128.3 276.3l3.5-.5v1.1z" fill="#008080"/>
<path d="M149.9 275.8l3.4 .5-3.4 .6z" fill="none" stroke="#008080" stroke-width=".42"/>
<path d="M149.9 275.8l3.4 .5-3.4 .6z" fill="#008080"/>
<path d="M129.6 131.7v133.9M152.1 131.7v133.9M128.3 276.3h25M129.6 263.8l3.5-.6v1.2z" fill="none" stroke="#008080" stroke-width=".42"/>
<path d="M129.6 263.8l3.5-.6v1.2z" fill="#008080"/>
<path d="M148.6 263.2l3.5 .6-3.5 .6z" fill="none" stroke="#008080" stroke-width=".42"/>
<path d="M148.6 263.2l3.5 .6-3.5 .6z" fill="#008080"/>
<path d="M291.5 236.8v48.2M302.5 236.8v48.2M129.6 263.8h22.5M291.5 283.2l3.5-.5v1.1z" fill="none" stroke="#008080" stroke-width=".42"/>
<path d="M291.5 283.2l3.5-.5v1.1z" fill="#008080"/>
<path d="M299 282.7l3.5 .5-3.5 .6z" fill="none" stroke="#008080" stroke-width=".42"/>
<path d="M299 282.7l3.5 .5-3.5 .6z" fill="#008080"/>
<path d="M291.5 231.8v46.1M296.5 231.8v46.1M288 275.5l3.5 .6-3.5 .6zM291.5 283.2h11" fill="none" stroke="#008080" stroke-width=".42"/>
<path d="M288 275.5l3.5 .6-3.5 .6z" fill="#008080"/>
<path d="M296.5 276.1l3.5-.6v1.2z" fill="none" stroke="#008080" stroke-width=".42"/>
<path d="M296.5 276.1l3.5-.6v1.2z" fill="#008080"/>
<path d="M302.5 225.6v59.4M426.5 225.6v59.4M284.5 276.1h19M302.5 283.2l3.5-.5v1.1z" fill="none" stroke="#008080" stroke-width=".42"/>
<path d="M302.5 283.2l3.5-.5v1.1z" fill="#008080"/>
<path d="M423 282.7l3.5 .5-3.5 .6z" fill="none" stroke="#008080" stroke-width=".42"/>
<path d="M423 282.7l3.5 .5-3.5 .6z" fill="#008080"/>
<path d="M296.5 221.7v56.2M316.5 221.7v56.2M296.5 276.1l3.5-.6v1.2zM302.5 283.2h124" fill="none" stroke="#008080" stroke-width=".42"/>
<path d="M296.5 276.1l3.5-.6v1.2z" fill="#008080"/>
<path d="M313 275.5l3.5 .6-3.5 .6z" fill="none" stroke="#008080" stroke-width=".42"/>
<path d="M313 275.5l3.5 .6-3.5 .6z" fill="#008080"/>
<path d="M316.5 213.1v64.8M349 213.1v64.8M296.5 276.1h20M316.5 276.1l3.5-.6v1.2z" fill="none" stroke="#008080" stroke-width=".42"/>
<path d="M316.5 276.1l3.5-.6v1.2z" fill="#008080"/>
<path d="M345.5 275.5l3.5 .6-3.5 .6z" fill="none" stroke="#008080" stroke-width=".42"/>
<path d="M345.5 275.5l3.5 .6-3.5 .6z" fill="#008080"/>
<path d="M345.2 201.8v65.6M349 201.8v65.6M316.5 276.1h32.5M341.8 265l3.4 .6-3.4 .6z" fill="none" stroke="#008080" stroke-width=".42"/>
<path d="M341.8 265l3.4 .6-3.4 .6z" fill="#008080"/>
<path d="M349 265.6l3.5-.6v1.2z" fill="none" stroke="#008080" stroke-width=".42"/>
<path d="M349 265.6l3.5-.6v1.2z" fill="#008080"/>
<path d="M411.5 216.7v61.2M426.5 216.7v61.2M338.2 265.6h17.8M411.5 276.1l3.5-.6v1.2z" fill="none" stroke="#008080" stroke-width=".42"/>
<path d="M411.5 276.1l3.5-.6v1.2z" fill="#008080"/>
<path d="M423 275.5l3.5 .6-3.5 .6z" fill="none" stroke="#008080" stroke-width=".42"/>
<path d="M423 275.5l3.5 .6-3.5 .6z" fill="#008080"/>
<path d="M387.5 213.1v64.8M411.5 213.1v64.8M387.5 276.1l3.5-.6v1.2zM411.5 276.1h15" fill="none" stroke="#008080" stroke-width=".42"/>
<path d="M387.5 276.1l3.5-.6v1.2z" fill="#008080"/>
<path d="M408 275.5l3.5 .6-3.5 .6z" fill="none" stroke="#008080" stroke-width=".42"/>
<path d="M408 275.5l3.5 .6-3.5 .6z" fill="#008080"/>
<path d="M387.5 176.7v90.7M396.5 176.7v90.7M384 265l3.5 .6-3.5 .6zM387.5 276.1h24" fill="none" stroke="#008080" stroke-width=".42"/>
<path d="M384 265l3.5 .6-3.5 .6z" fill="#008080"/>
<path d="M396.5 265.6l3.5-.6v1.2z" fill="none" stroke="#008080" stroke-width=".42"/>
<path d="M396.5 265.6l3.5-.6v1.2z" fill="#008080"/>
<path d="M396.5 164.3v106M404 164.3v106M380.5 265.6h23M393 268l3.5 .6-3.5 .6z" fill="none" stroke="#008080" stroke-width=".42"/>
<path d="M393 268l3.5 .6-3.5 .6z" fill="#008080"/>
<path d="M404 268.6l3.5-.6v1.2z" fill="none" stroke="#008080" stroke-width=".42"/>
<path d="M404 268.6l3.5-.6v1.2z" fill="#008080"/>
<path d="M354 144.3v112.6M404 144.3v112.6M354 255.1l3.5-.5v1.1zM389.5 268.6h25.1" fill="none" stroke="#008080" stroke-width=".42"/>
<path d="M354 255.1l3.5-.5v1.1z" fill="#008080"/>
<path d="M400.5 254.6l3.5 .5-3.5 .6z" fill="none" stroke="#008080" stroke-width=".42"/>
<path d="M400.5 254.6l3.5 .5-3.5 .6z" fill="#008080"/>
<path d="M396.5 173.6v75.7M397.7 173.6v75.7M354 255.1h50M393 247l3.5 .6-3.5 .6z" fill="none" stroke="#008080" stroke-width=".42"/>
<path d="M393 247l3.5 .6-3.5 .6z" fill="#008080"/>
<path d="M397.7 247.6l3.5-.6v1.2z" fill="none" stroke="#008080" stroke-width=".42"/>
<path d="M397.7 247.6l3.5-.6v1.2z" fill="#008080"/>
<g fill="none" stroke="#008080" stroke-width=".42">
<path d="M140.8 6.2v.9M140.8 8.8v14.3M140.8 24.8v1.8M140.8 28.4v14.2M140.8 44.4v1.7M140.8 47.9v14.2M140.8 63.9v1.7M140.8 67.4v14.2M140.8 83.4v1.7M140.8 86.9v14.2M140.8 102.9v1.7M140.8 106.4v14.2"/>
<path d="M13 131.7h.8M15.6 131.7h14.7M32 131.7h1.8M35.6 131.7h14.6M52 131.7h1.7M55.5 131.7h14.6M71.9 131.7h1.7M75.4 131.7h14.6M91.9 131.7h1.6M95.3 131.7h14.7M111.8 131.7h1.7M115.3 131.7h14.6"/>
<path d="M131.7 131.7h1.7M135.2 131.7h14.7M140.8 122.4v1.7M140.8 125.9v14.2M151.6 131.7h1.7M155.1 131.7h14.7M171.6 131.7h1.7M175.1 131.7h14.6M191.5 131.7h1.7M195 131.7h14.6M211.4 131.7h1.7M214.9 131.7h14.7"/>
<path d="M231.3 131.7h1.8M234.9 131.7h14.6M251.3 131.7h1.7M254.8 131.7h14.6M271.2 131.7h1.7M274.7 131.7h14.6M291.2 131.7h1.7M294.6 131.7h14.7M311.1 131.7h1.7M314.6 131.7h14.6M331 131.7h1.7M334.5 131.7h14.7"/>
<path d="M350.9 131.7h1.7M354.5 131.7h14.6M370.9 131.7h1.7M374.4 131.7h14.6M390.8 131.7h1.7M394.3 131.7h14.6M410.8 131.7h1.6M414.2 131.7h14.7M430.7 131.7h1.7M434.2 131.7h14.6M450.6 131.7h1.7M454.1 131.7h14.7"/>
<path d="M470.5 131.7h1.7M474 131.7h14.6M490.5 131.7h1.7M493.9 131.7h14.7M510.4 131.7h1.7M513.9 131.7h14.6M530.3 131.7h.9M140.8 141.9v1.7M140.8 145.4v14.2M140.8 161.4v1.7M140.8 164.9v14.2M140.8 180.9v1.7"/>
<path d="M140.8 184.4v14.2M140.8 200.4v1.7M140.8 203.9v14.2M140.8 219.9v1.7M140.8 223.4v14.2M140.8 239.4v.8M389.5 247.6h17.1"/>
</g>
<g fill="none" stroke="#e6e6e6" stroke-width=".42">
<path d="M29.6 381.8a6.5 6.5 0 0 1 8.5 .8l.6 2.2-2.8 .1a2.7 2.7 0 0 0-2.1-2 2.7 2.7 0 0 0-2.7 1.1 1.87 1.87 0 0 0 2.2 1.8l1.4 .4a4.4 4.4 0 0 1 4 6.2 6.4 6.4 0 0 1-9.1 1.3l-1.2-1.8-.5-1.7 2.7-.3a2.94 2.94 0 0 0 2.6 2.6 2.94 2.94 0 0 0 3.1-1.9 2.67 2.67 0 0 0-2.9-1.8 4.9 4.9 0 0 1-5-4.3l.4-1.6zM42.8 382.4a6.9 6.9 0 0 1 8.3-.8 6.9 6.9 0 0 1 3 7.7 6.7 6.7 0 0 1-8 5.5 6.7 6.7 0 0 1-5.1-8.3 6.1 6.1 0 0 1 1.8-4.1zM44.8 384.2a3.9 3.9 0 0 1 4.6-.8 3.9 3.9 0 0 1 2 4.3 3.8 3.8 0 0 1-1.9 4.3 3.8 3.8 0 0 1-4.6-.7 6.6 6.6 0 0 1-.1-7.1zM56.5 381h2.8v11.3h6.9v2.3h-9.7zM68.1 380.9h2.8v13.7h-2.8zM73.5 380.9h5a5.9 5.9 0 0 1 6.5 7 5.9 5.9 0 0 1-6.3 6.7h-5.2zM76.3 383.2h1.8a3.4 3.4 0 0 1 4 3.9v1.2a3.2 3.2 0 0 1-3.8 4h-2zM92.7 380.9h10.2v2.3h-7.4v3h6.9v2.4h-6.9v3.7h7.7v2.3h-10.5zM105.5 380.9h5.1a5.9 5.9 0 0 1 6.4 7 5.9 5.9 0 0 1-6.3 6.7h-5.2zM108.3 383.2h1.9a3.4 3.4 0 0 1 4 3.9v1.2a3.2 3.2 0 0 1-3.8 4h-2.1zM120.9 382.4a7.3 7.3 0 0 1 9.7 .1l1 2.2-2.7 .5a3.7 3.7 0 0 0-4.6-2 3.7 3.7 0 0 0-2.5 4.4 4.2 4.2 0 0 0 2.2 4.5 4.2 4.2 0 0 0 5-.8v-1.7h-3.2v-2.3h6v5.4a8.1 8.1 0 0 1-11.8-.8 8.3 8.3 0 0 1 .9-9.5zM134.4 380.9h10.2v2.3h-7.4v3h6.9v2.4h-6.9v3.7h7.6v2.3h-10.4z"/>
<path d="M156.4 380.9h3l5.5 13.7h-3l-1.2-3.1h-5.5l-1.1 3.1h-3zM157.9 384.1l1.9 5.1h-3.7zM167.7 382.5a6 6 0 0 1 10.2 2.1l-2.8 .7a3.2 3.2 0 0 0-3.9-2.2 3.2 3.2 0 0 0-2.4 3.8 4.6 4.6 0 0 0 2.5 5.5 3.2 3.2 0 0 0 4-2.8l2.6 .8a6.1 6.1 0 0 1-7.2 4.3 6.1 6.1 0 0 1-4.8-6.8 7.7 7.7 0 0 1 1.8-5.4zM184.1 380.9h3.1l5.5 13.7h-3l-1.2-3.1h-5.5l-1.1 3.1h-3zM185.7 384.1l1.9 5.1h-3.8zM194.2 380.9h5a5.9 5.9 0 0 1 6.5 7 5.9 5.9 0 0 1-6.3 6.7h-5.2zM197 383.2h1.8a3.4 3.4 0 0 1 4 3.9v1.2a3.2 3.2 0 0 1-3.8 4h-2zM208.1 380.9h10.2v2.3h-7.4v3h6.9v2.4h-6.9v3.7h7.6v2.3h-10.4zM220.8 380.9h4.2l2.5 9.3 2.4-9.3h4.2v13.7h-2.5l-.1-10.8-2.7 10.8h-2.7l-2.7-10.8v10.8h-2.6zM236.8 380.9h2.8v13.7h-2.8zM243.5 382.5a6 6 0 0 1 10.2 2.1l-2.8 .7a3.2 3.2 0 0 0-3.8-2.2 3.2 3.2 0 0 0-2.4 3.8 4.6 4.6 0 0 0 2.4 5.5 3.2 3.2 0 0 0 4-2.8l2.6 .8a6.1 6.1 0 0 1-7.2 4.3 6.1 6.1 0 0 1-4.7-6.8 7.7 7.7 0 0 1 1.7-5.4zM262.7 382.5a6 6 0 0 1 10.2 2.1l-2.7 .7a3.2 3.2 0 0 0-3.9-2.2 3.2 3.2 0 0 0-2.4 3.8 4.6 4.6 0 0 0 2.4 5.5 3.2 3.2 0 0 0 4-2.8l2.7 .8a6.1 6.1 0 0 1-7.2 4.3 6.1 6.1 0 0 1-4.8-6.8 7.7 7.7 0 0 1 1.7-5.4z"/>
<path d="M276.7 382.4a6.9 6.9 0 0 1 8.3-.8 6.9 6.9 0 0 1 3 7.7 6.7 6.7 0 0 1-8.1 5.5 6.7 6.7 0 0 1-5.1-8.3 6.1 6.1 0 0 1 1.9-4.1zM278.7 384.2a3.9 3.9 0 0 1 4.6-.8 3.9 3.9 0 0 1 1.9 4.3 3.8 3.8 0 0 1-1.8 4.3 3.8 3.8 0 0 1-4.7-.7 6.6 6.6 0 0 1 0-7.1zM290.3 380.9h5.2a4.4 4.4 0 0 1 5.4 4.3 4.4 4.4 0 0 1-5.4 4.2h-2.4v5.2h-2.8zM293.1 383.2h1.8a2.1 2.1 0 0 1 2.6 .6 2.1 2.1 0 0 1 0 2.6 3.4 3.4 0 0 1-2.9 .7h-1.5zM301.6 380.9h3.3l3.2 5.4 3.2-5.4h3.2l-5 7.9v5.8h-2.8v-5.8z"/>
</g>
<text font-size="10.1" x="529" y="370.2">Solid Edge</text>
<g font-size="5.6" fill="#008080">
<text x="140.4" y="243.7">0,75</text>
<text x="399.1" y="246.7">0,12</text>
<text x="141.8" y="252.8">1,5</text>
<text x="378" y="254.3">5</text>
<text x="343.7" y="264.8">0,38</text>
<text x="389.5" y="264.8">0,9</text>
<text x="406.4" y="267.7">0,75</text>
<text x="291.6" y="275.3">0,5</text>
<text x="305.4" y="275.3">2</text>
<text x="329.4" y="275.3">3,25</text>
<text x="397" y="275.3">2,4</text>
<text x="416.9" y="275.3">1,5</text>
<text x="295.2" y="282.4">1,1</text>
<text x="361.4" y="282.4">12,4</text>
</g>
<g font-size="5.4" fill="#008080">
<text x="134.4" y="243.7">O</text>
<text x="135.8" y="252.8">O</text>
<text x="134.4" y="262.9">O 2,25</text>
<text x="135.5" y="275.5">O 2,5</text>
<text x="147.2" y="280.2">O 2,2</text>
<text x="134.3" y="289.1">O 7,26</text>
<text x="136.8" y="305">O 9</text>
<text x="136.1" y="314">O 10</text>
<text x="135" y="324.9">O 125</text>
<text x="133.6" y="333.9">O 16,26</text>
<text x="136" y="347.6">O 17</text>
<text x="136" y="360.4">O 18</text>
<text x="133.5" y="373.2">O 18,76</text>
<text x="135.7" y="385.1">O 20</text>
<text x="136.1" y="395.8">O 21</text>
</g>
<g font-size="4.9">
<text x="507.9" y="14.7">REVISION HISTORY</text>
<text x="459.3" y="21">REV</text>
<text x="492.7" y="21">DESCRIPTION</text>
<text x="544" y="21">DATE</text>
<text x="564.3" y="21">APPROVED</text>
<text x="469.1" y="363.6">NAME</text>
<text x="490.1" y="363.6">DATE</text>
<text x="442.7" y="369.3">DRAWN</text>
<text x="442.7" y="375">CHECKED</text>
<text x="442.7" y="380.7">ENG APPR</text>
<text x="442.7" y="386.4">MGR APPR</text>
<text x="451.9" y="392.9">UNLESS OTHERWISE SPECIFIED</text>
<text x="449.9" y="397.9">DIMENSIONS ARE IN MILLIMETERS</text>
<text x="455.7" y="407.8">2 PL ±X.XX 3 PL ±X.XXX</text>
<text x="463.5" y="402.9">ANGLES ±X.X°</text>
<text x="506.2" y="408.3">SCALE:</text>
<text x="528.4" y="408.3">WEIGHT:</text>
</g>
<g font-size="4.9" fill="#008080">
<text x="464.9" y="369.3">user</text>
<text x="483.9" y="369.3">02/19/19</text>
<text x="506.2" y="402">FILE NAME: Rim.dft</text>
<text x="553.8" y="408.4">SHEET 1 OF 1</text>
</g>
<text font-size="4.8" x="507.7" y="395.3">A2</text>
<g font-size="4.1">
<text x="505.9" y="378.3">TITLE</text>
<text x="506.9" y="391.1">SIZE</text>
<text x="515.4" y="391.1">DWG NO</text>
<text x="577" y="391.1">REV</text>
</g>
</svg>
